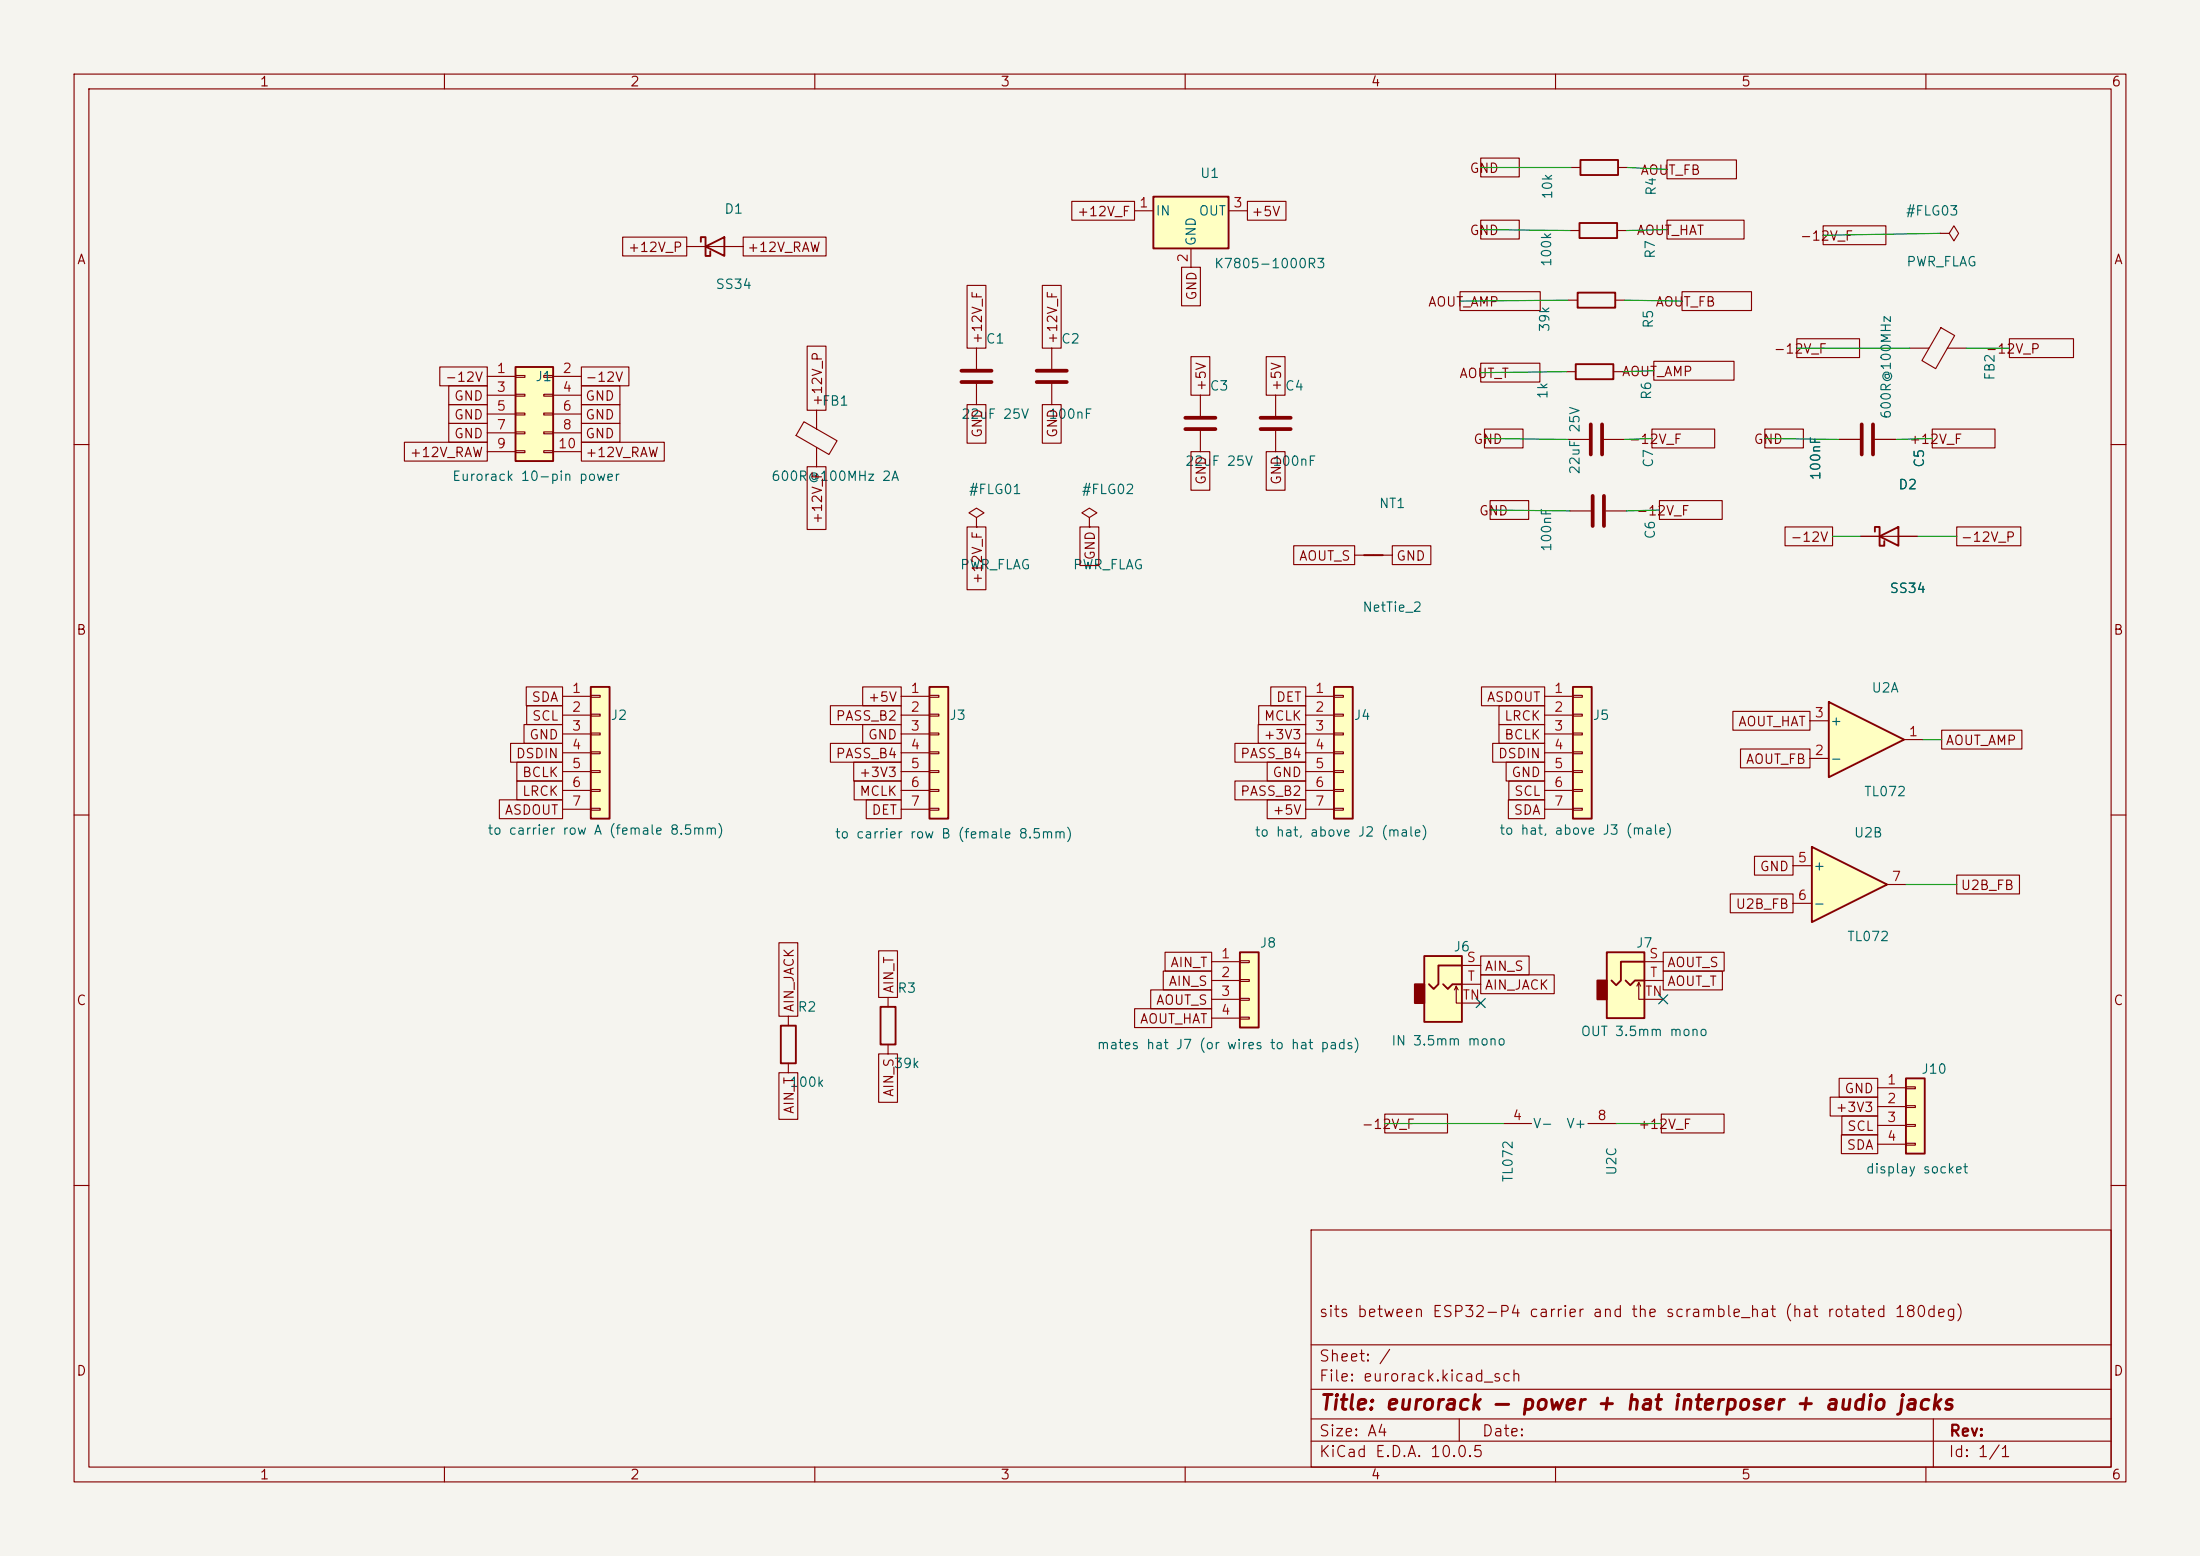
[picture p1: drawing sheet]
<svg xmlns="http://www.w3.org/2000/svg" width="297mm" height="210mm" viewBox="0 0 297 210" stroke-linecap="round" stroke-linejoin="round" font-family="sans-serif">
<path d="M0 0h297v210h-297z" fill="#f5f4ef" stroke="#f5f4ef" stroke-width=".14"/>
<g fill="none" stroke="#840000" stroke-width=".15">
<path d="M10 10h277v190h-277zM12 12h273v186h-273zM60 10v2M110 10v2M160 10v2M210 10v2M260 10v2M92.7 33.3h7.6M10 60h2M285 60h2M10 110h2M285 110h2"/>
<path d="M10 160h2M177 166h108v32h-108zM285 160h2M60 198v2M110 198v2M160 198v2M177 194.5h108M177 191.5h108M177 187.5h108M177 181.5h108M197 191.5v3M210 198v2"/>
<path d="M260 198v2M261 191.5v6.5"/>
</g>
<path d="M94.6 32.6v-.6h.6v2.5h.7v-.6M95.2 33.3l2.6-1.3v2.5z" fill="none" stroke="#840000" stroke-width=".25"/>
<path d="M212.3 92.7h2.6v17.8h-2.6z" fill="#ffffc2"/>
<path d="M212.3 92.7h2.6v17.8h-2.6z" fill="none" stroke="#840000" stroke-width=".25"/>
<g fill="none" stroke="#840000" stroke-width=".15">
<path d="M208.5 94h3.8M208.5 96.5h3.8M208.5 99.1h3.8M212.3 93.9h1.3v.2h-1.3zM212.3 96.4h1.3v.2h-1.3zM212.3 98.9h1.3v.3h-1.3zM208.5 101.6h3.8M208.5 104.1h3.8M208.5 106.7h3.8M208.5 109.2h3.8M212.3 101.5h1.3v.2h-1.3zM212.3 104h1.3v.3h-1.3z"/>
<path d="M212.3 106.6h1.3v.2h-1.3zM212.3 109.1h1.3v.2h-1.3z"/>
</g>
<path d="M246.9 94.7l10.1 5.1-10.1 5.1z" fill="#ffffc2"/>
<path d="M246.9 94.7l10.1 5.1-10.1 5.1zM105.4 138.4h2v5.1h-2z" fill="none" stroke="#840000" stroke-width=".25"/>
<path d="M244.3 97.3h2.6M257 99.8h2.6M244.3 102.4h2.6M106.4 137.2v1.2M106.4 143.5v1.3" fill="none" stroke="#840000" stroke-width=".15"/>
<path d="M79.8 92.7h2.5v17.8h-2.5z" fill="#ffffc2"/>
<path d="M79.8 92.7h2.5v17.8h-2.5z" fill="none" stroke="#840000" stroke-width=".25"/>
<g fill="none" stroke="#840000" stroke-width=".15">
<path d="M261.9 31.5h1.2l.7-1 .6 1-.6 1-.7-1M261.9 31.5h.1M257.8 47h2.6M262 44.2l1.9 1.1-2.6 4.5-1.8-1.1zM262.9 47h2.5M75.9 94h3.9M75.9 96.5h3.9M75.9 99.1h3.9M79.8 93.9h1.2v.2h-1.2zM79.8 96.4h1.2v.2h-1.2zM79.8 98.9h1.2v.3h-1.2zM75.9 101.6h3.9"/>
<path d="M75.9 104.1h3.9M75.9 106.7h3.9M75.9 109.2h3.9M79.8 101.5h1.2v.2h-1.2zM79.8 104h1.2v.3h-1.2zM79.8 106.6h1.2v.2h-1.2zM79.8 109.1h1.2v.2h-1.2z"/>
</g>
<path d="M125.5 92.7h2.5v17.8h-2.5z" fill="#ffffc2"/>
<path d="M125.5 92.7h2.5v17.8h-2.5z" fill="none" stroke="#840000" stroke-width=".25"/>
<g fill="none" stroke="#840000" stroke-width=".15">
<path d="M121.7 94h3.8M121.7 96.5h3.8M121.7 99.1h3.8M125.5 93.9h1.2v.2h-1.2zM125.5 96.4h1.2v.2h-1.2zM125.5 98.9h1.2v.3h-1.2zM121.7 101.6h3.8M121.7 104.1h3.8M121.7 106.7h3.8M121.7 109.2h3.8M125.5 101.5h1.2v.2h-1.2zM125.5 104h1.2v.3h-1.2z"/>
<path d="M125.5 106.6h1.2v.2h-1.2zM125.5 109.1h1.2v.2h-1.2z"/>
</g>
<path d="M155.7 26.5h10.2v7h-10.2z" fill="#ffffc2"/>
<path d="M155.7 26.5h10.2v7h-10.2zM184.1 74.9h2.6" fill="none" stroke="#840000" stroke-width=".25"/>
<g fill="none" stroke="#840000" stroke-width=".15">
<path d="M153.2 28.4h2.5M160.8 33.5v2.6M165.9 28.4h2.5M108.5 56.9l4.5 2.6-1.1 1.8-4.4-2.5zM110.2 55.4v2.5M131.8 47v2.8M131.8 51.8v2.8M142 47v2.8M142 51.8v2.8M110.2 60.4v2.6M131.8 69.9l1-.7-1-.6-1 .6 1 .7v1.2M131.8 71.1h.1"/>
<path d="M147.1 69.9l1-.7-1-.6-1.1 .6 1.1 .7v1.2M147.1 71.1h.1M182.9 74.9h5.1"/>
</g>
<path d="M129.8 50h4.1M129.8 51.6h4.1M140 50h4M140 51.6h4" fill="none" stroke="#840000" stroke-width=".51"/>
<path d="M180.1 92.7h2.5v17.8h-2.5z" fill="#ffffc2"/>
<path d="M180.1 92.7h2.5v17.8h-2.5z" fill="none" stroke="#840000" stroke-width=".25"/>
<g fill="none" stroke="#840000" stroke-width=".15">
<path d="M176.3 94h3.8M176.3 96.5h3.8M176.3 99.1h3.8M180.1 93.9h1.3v.2h-1.3zM180.1 96.4h1.3v.2h-1.3zM180.1 98.9h1.3v.3h-1.3zM176.3 101.6h3.8M176.3 104.1h3.8M176.3 106.7h3.8M176.3 109.2h3.8M180.1 101.5h1.3v.2h-1.3zM180.1 104h1.3v.3h-1.3z"/>
<path d="M180.1 106.6h1.3v.2h-1.3zM180.1 109.1h1.3v.2h-1.3z"/>
</g>
<path d="M167.4 128.5h2.5v10.2h-2.5z" fill="#ffffc2"/>
<path d="M212.7 49.1h5.1v2.1h-5.1zM253.1 71.8v-.7h.6v2.6h.7v-.7M253.7 72.4l2.6-1.3v2.6zM118.9 135.9h2v5.1h-2zM167.4 128.5h2.5v10.2h-2.5z" fill="none" stroke="#840000" stroke-width=".25"/>
<g fill="none" stroke="#840000" stroke-width=".15">
<path d="M162.1 53.3v2.8M162.1 58.2v2.8M172.2 53.3v2.8M172.2 58.2v2.8M211.5 50.2h1.2M211.7 59.3h2.8M216.5 59.3h2.8M217.8 50.2h1.3M248.3 59.3h2.8M253.1 59.3h2.8M212 69h2.8M216.8 69h2.8"/>
<path d="M251.2 72.4h7.6M119.9 134.6v1.3M163.6 129.8h3.8M163.6 132.3h3.8M163.6 134.9h3.8M163.6 137.4h3.8M167.4 129.7h1.3v.2h-1.3zM167.4 132.2h1.3v.3h-1.3zM167.4 134.7h1.3v.3h-1.3zM167.4 137.3h1.3v.2h-1.3zM119.9 141v1.2"/>
</g>
<path d="M160 56.4h4.1M160 57.9h4.1M170.2 56.4h4M170.2 57.9h4M214.8 57.3v4M216.3 57.3v4M251.3 57.3v4M252.9 57.3v4M215 66.9v4.1M216.5 66.9v4.1" fill="none" stroke="#840000" stroke-width=".51"/>
<path d="M244.6 114.3l10.2 5.1-10.2 5.1z" fill="#ffffc2"/>
<path d="M244.6 114.3l10.2 5.1-10.2 5.1z" fill="none" stroke="#840000" stroke-width=".25"/>
<path d="M242.1 116.8h2.5M254.8 119.4h2.5M242.1 121.9h2.5M202.9 151.6h3.9M214.4 151.6h3.8" fill="none" stroke="#840000" stroke-width=".15"/>
<path d="M257.3 145.5h2.5v10.2h-2.5z" fill="#ffffc2"/>
<path d="M257.3 145.5h2.5v10.2h-2.5z" fill="none" stroke="#840000" stroke-width=".25"/>
<path d="M253.5 146.8h3.8M253.5 149.4h3.8M253.5 151.9h3.8M253.5 154.4h3.8M257.3 146.7h1.3v.2h-1.3zM257.3 149.2h1.3v.3h-1.3zM257.3 151.8h1.3v.2h-1.3zM257.3 154.3h1.3v.3h-1.3z" fill="none" stroke="#840000" stroke-width=".15"/>
<path d="M216.9 128.5h5.1v8.9h-5.1z" fill="#ffffc2"/>
<path d="M215.6 132.3h1.3v2.6h-1.3z" fill="#840000" stroke="#840000" stroke-width=".25"/>
<path d="M213.2 30.1h5.1v2h-5.1zM216.9 128.5h5.1v8.9h-5.1zM219.5 132.3l.6 .7 .6-.7h1.3M222 129.8h-3.2v2.5l-.6 .7-.6-.7" fill="none" stroke="#840000" stroke-width=".25"/>
<path d="M212 31.1h1.2M218.3 31.1h1.3M221 133.1l.2-.5v2.3h3.3M221.2 132.6l.3 .5M222 129.8h2.5M222 132.3h2.5" fill="none" stroke="#840000" stroke-width=".15"/>
<path d="M69.6 49.5h5.1v12.7h-5.1z" fill="#ffffc2"/>
<path d="M69.6 49.5h5.1v12.7h-5.1z" fill="none" stroke="#840000" stroke-width=".25"/>
<g fill="none" stroke="#840000" stroke-width=".15">
<path d="M65.8 50.8h3.8M65.8 53.3h3.8M65.8 55.9h3.8M65.8 58.4h3.8M69.6 50.7h1.3v.2h-1.3zM69.6 53.2h1.3v.3h-1.3zM69.6 55.8h1.3v.2h-1.3zM69.6 58.3h1.3v.2h-1.3zM73.4 50.7h1.3v.2h-1.3zM73.4 53.2h1.3v.3h-1.3zM73.4 55.8h1.3v.2h-1.3zM73.4 58.3h1.3v.2h-1.3z"/>
<path d="M74.7 50.8h3.8M74.7 53.3h3.8M74.7 55.9h3.8M74.7 58.4h3.8M65.8 61h3.8M69.6 60.8h1.3v.3h-1.3zM73.4 60.8h1.3v.3h-1.3zM74.7 61h3.8"/>
</g>
<path d="M192.3 129h5.1v8.9h-5.1z" fill="#ffffc2"/>
<path d="M191 132.8h1.3v2.6h-1.3z" fill="#840000" stroke="#840000" stroke-width=".25"/>
<path d="M213 39.5h5.1v2h-5.1zM213.4 21.6h5v2h-5zM192.3 129h5.1v8.9h-5.1zM194.8 132.8l.7 .7 .6-.7h1.3M197.4 130.3h-3.2v2.5l-.7 .7-.6-.7" fill="none" stroke="#840000" stroke-width=".25"/>
<g fill="none" stroke="#840000" stroke-width=".15">
<path d="M84.1 32h8.6v2.5h-8.6zM100.3 32h11.2v2.5h-11.2zM130.6 38.5h2.5v8.5h-2.5zM140.7 38.5h2.6v8.5h-2.6zM144.7 27.2h8.5v2.5h-8.5zM159.5 36.1h2.6v5.2h-2.6zM168.4 27.2h5.2v2.5h-5.2zM197.1 39.4h10.8v2.5h-10.8zM199.9 29.7h5.2v2.6h-5.2zM199.9 21.3h5.2v2.6h-5.2zM212.1 22.6h1.3M218.4 22.6h1.3"/>
<path d="M225 21.6h9.4v2.5h-9.4zM225 29.7h10.4v2.6h-10.4zM227.1 39.4h9.4v2.5h-9.4zM246.1 30.5h8.5v2.5h-8.5zM54.6 59.7h11.2v2.5h-11.2zM59.4 49.5h6.4v2.6h-6.4zM60.6 54.6h5.2v2.6h-5.2zM60.6 57.1h5.2v2.6h-5.2zM60.6 52.1h5.2v2.5h-5.2zM78.5 59.7h11.2v2.5h-11.2zM78.5 52.1h5.2v2.5h-5.2zM78.5 49.5h6.4v2.6h-6.4z"/>
<path d="M78.5 54.6h5.2v2.6h-5.2zM78.5 57.1h5.2v2.6h-5.2zM109 46.7h2.5v8.7h-2.5zM130.6 54.6h2.5v5.2h-2.5zM140.7 54.6h2.6v5.2h-2.6zM160.8 48.1h2.5v5.2h-2.5zM170.9 48.1h2.6v5.2h-2.6zM199.9 49h8v2.6h-8zM200.4 57.9h5.2v2.6h-5.2zM211.7 40.5h1.3M218.1 40.5h1.2M223 57.9h8.5v2.6h-8.5z"/>
<path d="M223.3 48.8h10.8v2.5h-10.8zM238.3 57.9h5.2v2.6h-5.2zM242.6 45.7h8.4v2.6h-8.4zM248.3 59.3h2.8M253.1 59.3h2.8M260.9 57.9h8.4v2.6h-8.4zM271.3 45.7h8.6v2.6h-8.6zM109 63h2.5v8.5h-2.5zM130.6 71.1h2.5v8.5h-2.5zM145.8 71.1h2.5v5.2h-2.5zM160.8 61h2.5v5.2h-2.5zM170.9 61h2.6v5.2h-2.6z"/>
<path d="M174.7 73.7h8.2v2.5h-8.2zM188 73.7h5.2v2.5h-5.2zM201.2 67.6h5.2v2.5h-5.2zM224 67.6h8.5v2.5h-8.5zM241 71.1h6.4v2.6h-6.4zM251.2 72.4h2.5M256.3 72.4h2.5M264.2 71.1h8.6v2.6h-8.6zM70.7 97.8h5.2v2.5h-5.2zM71 92.7h4.9v2.6h-4.9zM71.1 95.2h4.8v2.6h-4.8zM112.1 95.2h9.6v2.6h-9.6z"/>
<path d="M116.5 97.8h5.2v2.5h-5.2zM116.5 92.7h5.2v2.6h-5.2zM169.9 97.8h6.4v2.5h-6.4zM169.9 95.2h6.4v2.6h-6.4zM171.6 92.7h4.7v2.6h-4.7zM200 92.7h8.5v2.6h-8.5zM202.4 97.8h6.1v2.5h-6.1zM202.4 95.2h6.1v2.6h-6.1zM233.9 96h10.4v2.6h-10.4zM262.1 98.6h10.9v2.5h-10.9zM67.4 107.9h8.5v2.6h-8.5zM68.9 100.3h7v2.6h-7z"/>
<path d="M69.8 105.4h6.1v2.6h-6.1zM69.8 102.9h6.1v2.5h-6.1zM112.1 100.3h9.6v2.6h-9.6zM115.3 102.9h6.4v2.5h-6.4zM115.3 105.4h6.4v2.6h-6.4zM116.9 107.9h4.8v2.6h-4.8zM166.7 105.4h9.6v2.6h-9.6zM166.7 100.3h9.6v2.6h-9.6zM171.1 107.9h5.2v2.6h-5.2zM171.1 102.9h5.2v2.5h-5.2zM201.5 100.3h7v2.6h-7zM203.3 102.9h5.2v2.5h-5.2z"/>
<path d="M203.6 107.9h4.9v2.6h-4.9zM203.7 105.4h4.8v2.6h-4.8zM235 101.1h9.3v2.5h-9.3zM236.9 115.6h5.2v2.5h-5.2zM264.2 118.1h8.4v2.6h-8.4zM105.2 127.2h2.5v10h-2.5zM118.6 128.3h2.6v6.3h-2.6zM153.2 136.1h10.4v2.6h-10.4zM155.3 133.6h8.3v2.5h-8.3zM157 131.1h6.6v2.5h-6.6zM157.3 128.5h6.3v2.6h-6.3zM196.3 133.6l.3-.5v2.3h3.3"/>
<path d="M196.6 133.1l.2 .5M197.4 130.3h2.5M197.4 132.8h2.5M199.9 129h6.5v2.6h-6.5zM199.9 131.6h9.9v2.5h-9.9zM224.5 131.1h8v2.5h-8zM224.5 128.5h8.3v2.6h-8.3zM233.6 120.6h8.5v2.6h-8.5zM105.2 144.8h2.5v6.3h-2.5zM118.6 142.2h2.6v6.6h-2.6zM186.9 150.4h8.5v2.5h-8.5zM224.3 150.4h8.5v2.5h-8.5z"/>
<path d="M247.1 148.1h6.4v2.5h-6.4zM248.3 145.5h5.2v2.6h-5.2zM248.6 153.2h4.9v2.5h-4.9zM248.7 150.6h4.8v2.6h-4.8z"/>
</g>
<g fill="none" stroke="#009600" stroke-width=".15">
<path d="M199.9 22.6h12.2M199.9 31l12.1 .1M219.7 22.6l5.3 .3M225 31l-5.4 .1M261.9 31.5l-15.8 .3M200.4 59.2l11.3 .1M211.5 50.2l-11.6 .1M211.7 40.5l-14.6 .1M219.3 40.5l7.8 .1M223 59.2l-3.7 .1M223.3 50l-4.2 .2M238.3 59.2l10 .1"/>
<path d="M242.6 47h15.2M260.9 59.2l-5 .1M265.4 47h5.9M201.2 68.8l10.8 .2M224 68.8l-4.4 .2M247.4 72.4h3.8M258.8 72.4h5.4M259.6 99.8h2.5M257.3 119.4h6.9M186.9 151.6h16M218.2 151.6h6.1"/>
</g>
<path d="M199.3 134.8l1.2 1.2M200.5 134.8l-1.2 1.2M223.9 134.3l1.2 1.2M225.1 134.3l-1.2 1.2" fill="none" stroke="#000084" stroke-width=".15"/>
<text font-size="2" fill="#840000" x="178" y="190.8">Title: eurorack — power + hat interposer + audio jacks</text>
<g font-size="1.5" fill="#840000">
<text x="178" y="178.1">sits between ESP32-P4 carrier and the scramble_hat (hat rotated 180deg)</text>
<text x="178" y="184.1">Sheet: /</text>
<text x="178" y="186.8">File: eurorack.kicad_sch</text>
<text x="178" y="197">KiCad E.D.A. 10.0.5</text>
<text x="178" y="194.2">Size: A4</text>
<text x="200" y="194.2">Date:</text>
<text x="263" y="197">Id: 1/1</text>
<text x="263" y="194.2">Rev:</text>
</g>
<g font-size="1.3" fill="#840000">
<text x="35" y="12">1</text>
<text x="85" y="12">2</text>
<text x="135" y="12">3</text>
<text x="185" y="12">4</text>
<text x="235" y="12">5</text>
<text x="285" y="12">6</text>
<text x="198.3" y="23.7">GND</text>
<text x="221.4" y="23.9">AOUT_FB</text>
<text x="145.3" y="29.5">+12V_F</text>
<text x="168.9" y="29.5">+5V</text>
<text x="10.3" y="36">A</text>
<text x="84.7" y="34.3">+12V_P</text>
<text x="100.8" y="34.3">+12V_RAW</text>
<text x="198.3" y="32">GND</text>
<text x="220.9" y="32">AOUT_HAT</text>
<text x="242.9" y="32.8">-12V_F</text>
<text x="285.3" y="36">A</text>
<text x="161.8" y="40.6" transform="rotate(-90 161.8 40.6)">GND</text>
<text x="192.7" y="41.7">AOUT_AMP</text>
<text x="223.4" y="41.7">AOUT_FB</text>
<text x="132.9" y="46.5" transform="rotate(-90 132.9 46.5)">+12V_F</text>
<text x="143" y="46.5" transform="rotate(-90 143 46.5)">+12V_F</text>
<text x="60" y="51.9">-12V</text>
<text x="78.9" y="51.9">-12V</text>
<text x="163.1" y="52.9" transform="rotate(-90 163.1 52.9)">+5V</text>
<text x="173.3" y="52.9" transform="rotate(-90 173.3 52.9)">+5V</text>
<text x="196.9" y="51.3">AOUT_T</text>
<text x="218.9" y="51.1">AOUT_AMP</text>
<text x="239.4" y="48">-12V_F</text>
<text x="268" y="48">-12V_P</text>
<text x="61.2" y="56.9">GND</text>
<text x="61.2" y="59.5">GND</text>
<text x="61.2" y="54.4">GND</text>
<text x="78.9" y="54.4">GND</text>
<text x="78.9" y="56.9">GND</text>
<text x="78.9" y="59.5">GND</text>
<text x="111.3" y="54.9" transform="rotate(-90 111.3 54.9)">+12V_P</text>
<text x="132.9" y="59.2" transform="rotate(-90 132.9 59.2)">GND</text>
<text x="143" y="59.2" transform="rotate(-90 143 59.2)">GND</text>
<text x="55.2" y="62">+12V_RAW</text>
<text x="78.9" y="62">+12V_RAW</text>
<text x="163.1" y="65.5" transform="rotate(-90 163.1 65.5)">GND</text>
<text x="173.3" y="65.5" transform="rotate(-90 173.3 65.5)">GND</text>
<text x="198.8" y="60.2">GND</text>
<text x="219.8" y="60.2">-12V_F</text>
<text x="236.7" y="60.2">GND</text>
<text x="257.6" y="60.2">+12V_F</text>
<text x="111.3" y="70.8" transform="rotate(-90 111.3 70.8)">+12V_F</text>
<text x="199.6" y="69.9">GND</text>
<text x="220.8" y="69.9">-12V_F</text>
<text x="148.1" y="75.7" transform="rotate(-90 148.1 75.7)">GND</text>
<text x="175.3" y="76">AOUT_S</text>
<text x="188.4" y="76">GND</text>
<text x="241.6" y="73.4">-12V</text>
<text x="264.6" y="73.4">-12V_P</text>
<text x="132.9" y="79" transform="rotate(-90 132.9 79)">+12V_F</text>
<text x="10.2" y="86">B</text>
<text x="285.2" y="86">B</text>
<text x="71.7" y="95">SDA</text>
<text x="117.1" y="95">+5V</text>
<text x="172.2" y="95">DET</text>
<text x="200.6" y="95">ASDOUT</text>
<text x="71.4" y="100.1">GND</text>
<text x="71.7" y="97.6">SCL</text>
<text x="112.7" y="97.6">PASS_B2</text>
<text x="117.1" y="100.1">GND</text>
<text x="170.5" y="100.1">+3V3</text>
<text x="170.6" y="97.6">MCLK</text>
<text x="203" y="100.1">BCLK</text>
<text x="203" y="97.6">LRCK</text>
<text x="234.6" y="98.3">AOUT_HAT</text>
<text x="262.6" y="100.9">AOUT_AMP</text>
<text x="69.6" y="102.7">DSDIN</text>
<text x="70.4" y="107.7">LRCK</text>
<text x="70.4" y="105.2">BCLK</text>
<text x="112.7" y="102.7">PASS_B4</text>
<text x="115.9" y="105.2">+3V3</text>
<text x="115.9" y="107.7">MCLK</text>
<text x="167.3" y="107.7">PASS_B2</text>
<text x="167.3" y="102.7">PASS_B4</text>
<text x="171.7" y="105.2">GND</text>
<text x="202.1" y="102.7">DSDIN</text>
<text x="204" y="105.2">GND</text>
<text x="204.3" y="107.7">SCL</text>
<text x="235.6" y="103.4">AOUT_FB</text>
<text x="68" y="110.3">ASDOUT</text>
<text x="117.6" y="110.3">DET</text>
<text x="171.7" y="110.3">+5V</text>
<text x="204.3" y="110.3">SDA</text>
<text x="237.5" y="117.9">GND</text>
<text x="234.2" y="123">U2B_FB</text>
<text x="264.6" y="120.4">U2B_FB</text>
<text x="157.9" y="130.8">AIN_T</text>
<text x="200.3" y="131.4">AIN_S</text>
<text x="225" y="130.8">AOUT_S</text>
<text x="10.2" y="136">C</text>
<text x="107.5" y="136.7" transform="rotate(-90 107.5 136.7)">AIN_JACK</text>
<text x="120.9" y="134.2" transform="rotate(-90 120.9 134.2)">AIN_T</text>
<text x="156" y="135.9">AOUT_S</text>
<text x="157.7" y="133.4">AIN_S</text>
<text x="200.3" y="133.9">AIN_JACK</text>
<text x="225" y="133.4">AOUT_T</text>
<text x="285.2" y="136">C</text>
<text x="153.8" y="138.5">AOUT_HAT</text>
<text x="120.9" y="148.1" transform="rotate(-90 120.9 148.1)">AIN_S</text>
<text x="248.9" y="147.9">GND</text>
<text x="107.5" y="150.4" transform="rotate(-90 107.5 150.4)">AIN_T</text>
<text x="183.7" y="152.7">-12V_F</text>
<text x="221.1" y="152.7">+12V_F</text>
<text x="247.7" y="150.4">+3V3</text>
<text x="249.2" y="155.5">SDA</text>
<text x="249.3" y="152.9">SCL</text>
<text x="10.2" y="186">D</text>
<text x="285.2" y="186">D</text>
<text x="35" y="200">1</text>
<text x="85" y="200">2</text>
<text x="135" y="200">3</text>
<text x="185" y="200">4</text>
<text x="235" y="200">5</text>
<text x="285" y="200">6</text>
</g>
<g font-size="1.3" fill="#006464">
<text x="97.7" y="29.2">D1</text>
<text x="155.9" y="29.4">IN</text>
<text x="161.8" y="29.4">OUT</text>
<text x="161.9" y="24.3">U1</text>
<text x="209.9" y="27" transform="rotate(-90 209.9 27)">10k</text>
<text x="223.9" y="26.5" transform="rotate(-90 223.9 26.5)">R4</text>
<text x="257.2" y="29.4">#FLG03</text>
<text x="161.7" y="33.3" transform="rotate(-90 161.7 33.3)">GND</text>
<text x="223.7" y="35" transform="rotate(-90 223.7 35)">R7</text>
<text x="96.5" y="39.3">SS34</text>
<text x="163.8" y="36.5">K7805-1000R3</text>
<text x="209.7" y="36.1" transform="rotate(-90 209.7 36.1)">100k</text>
<text x="257.3" y="36.3">PWR_FLAG</text>
<text x="133" y="46.7">C1</text>
<text x="143.2" y="46.7">C2</text>
<text x="209.5" y="44.9" transform="rotate(-90 209.5 44.9)">39k</text>
<text x="223.5" y="44.4" transform="rotate(-90 223.5 44.4)">R5</text>
<text x="72.2" y="51.8">J1</text>
<text x="163.2" y="53">C3</text>
<text x="173.4" y="53">C4</text>
<text x="209.2" y="54" transform="rotate(-90 209.2 54)">1k</text>
<text x="269.6" y="51.4" transform="rotate(-90 269.6 51.4)">FB2</text>
<text x="110.9" y="55.1">FB1</text>
<text x="129.7" y="56.8">22uF 25V</text>
<text x="141.5" y="56.8">100nF</text>
<text x="213.6" y="58.5" transform="rotate(-90 213.6 58.5)">25V</text>
<text x="223.2" y="54.1" transform="rotate(-90 223.2 54.1)">R6</text>
<text x="255.6" y="56.6" transform="rotate(-90 255.6 56.6)">600R@100MHz</text>
<text x="61" y="65.2">Eurorack 10-pin power</text>
<text x="104" y="65.2">600R@100MHz 2A</text>
<text x="159.9" y="63.2">22uF 25V</text>
<text x="171.7" y="63.2">100nF</text>
<text x="213.6" y="64.1" transform="rotate(-90 213.6 64.1)">22uF</text>
<text x="223.5" y="63.2" transform="rotate(-90 223.5 63.2)">C7</text>
<text x="246.1" y="64.9" transform="rotate(-90 246.1 64.9)">100nF</text>
<text x="260.1" y="63.2" transform="rotate(-90 260.1 63.2)">C5</text>
<text x="130.7" y="67">#FLG01</text>
<text x="145.9" y="67">#FLG02</text>
<text x="186.1" y="68.9">NT1</text>
<text x="256.2" y="66.4">D2</text>
<text x="129.5" y="77.2">PWR_FLAG</text>
<text x="144.8" y="77.2">PWR_FLAG</text>
<text x="209.7" y="74.6" transform="rotate(-90 209.7 74.6)">100nF</text>
<text x="223.7" y="72.9" transform="rotate(-90 223.7 72.9)">C6</text>
<text x="183.8" y="82.9">NetTie_2</text>
<text x="255" y="80.4">SS34</text>
<text x="252.6" y="93.8">U2A</text>
<text x="82.4" y="97.5">J2</text>
<text x="128.1" y="97.5">J3</text>
<text x="182.7" y="97.5">J4</text>
<text x="214.9" y="97.5">J5</text>
<text x="247" y="98.2">+</text>
<text x="247" y="103.3">-</text>
<text x="251.6" y="107.8">TL072</text>
<text x="65.7" y="113">to carrier row A (female 8.5mm)</text>
<text x="112.6" y="113.5">to carrier row B (female 8.5mm)</text>
<text x="169.3" y="113.2">to hat, above J2 (male)</text>
<text x="202.3" y="113">to hat, above J3 (male)</text>
<text x="250.2" y="113.3">U2B</text>
<text x="244.7" y="117.8">+</text>
<text x="244.7" y="122.9">-</text>
<text x="170" y="128.2">J8</text>
<text x="196.1" y="128.7">J6</text>
<text x="220.8" y="128.2">J7</text>
<text x="249.3" y="127.3">TL072</text>
<text x="107.6" y="136.9">R2</text>
<text x="121.1" y="134.3">R3</text>
<text x="148" y="141.9">mates hat J7 (or wires to hat pads)</text>
<text x="187.7" y="141.4">IN 3.5mm mono</text>
<text x="213.3" y="140.2">OUT 3.5mm mono</text>
<text x="106.5" y="147">100k</text>
<text x="120.6" y="144.5">39k</text>
<text x="259.3" y="145.2">J10</text>
<text x="206.9" y="152.6">V-</text>
<text x="211.4" y="152.6">V+</text>
<text x="204.5" y="159.7" transform="rotate(-90 204.5 159.7)">TL072</text>
<text x="218.5" y="158.8" transform="rotate(-90 218.5 158.8)">U2C</text>
<text x="251.8" y="158.7">display socket</text>
</g>
<g font-size="1.3" fill="#a90000">
<text x="153.7" y="28.3">1</text>
<text x="166.4" y="28.3">3</text>
<text x="160.6" y="35.5" transform="rotate(-90 160.6 35.5)">2</text>
<text x="67" y="50.7">1</text>
<text x="67" y="53.2">3</text>
<text x="75.8" y="50.7">2</text>
<text x="75.8" y="53.2">4</text>
<text x="67" y="55.7">5</text>
<text x="67" y="58.3">7</text>
<text x="75.8" y="55.7">6</text>
<text x="75.8" y="58.3">8</text>
<text x="67" y="60.8">9</text>
<text x="75.2" y="60.8">10</text>
<text x="77.1" y="93.8">1</text>
<text x="122.8" y="93.8">1</text>
<text x="177.4" y="93.8">1</text>
<text x="209.7" y="93.8">1</text>
<text x="77.1" y="96.4">2</text>
<text x="77.1" y="98.9">3</text>
<text x="77.1" y="101.5">4</text>
<text x="122.8" y="96.4">2</text>
<text x="122.8" y="98.9">3</text>
<text x="122.8" y="101.5">4</text>
<text x="177.4" y="96.4">2</text>
<text x="177.4" y="98.9">3</text>
<text x="177.4" y="101.5">4</text>
<text x="209.7" y="96.4">2</text>
<text x="209.7" y="98.9">3</text>
<text x="209.7" y="101.5">4</text>
<text x="244.9" y="97.1">3</text>
<text x="257.6" y="99.7">1</text>
<text x="77.1" y="104">5</text>
<text x="77.1" y="106.5">6</text>
<text x="122.8" y="104">5</text>
<text x="122.8" y="106.5">6</text>
<text x="177.4" y="104">5</text>
<text x="177.4" y="106.5">6</text>
<text x="209.7" y="104">5</text>
<text x="209.7" y="106.5">6</text>
<text x="244.9" y="102.2">2</text>
<text x="77.1" y="109.1">7</text>
<text x="122.8" y="109.1">7</text>
<text x="177.4" y="109.1">7</text>
<text x="209.7" y="109.1">7</text>
<text x="242.6" y="116.7">5</text>
<text x="255.3" y="119.2">7</text>
<text x="242.6" y="121.8">6</text>
<text x="164.7" y="129.7">1</text>
<text x="197.9" y="130.2">S</text>
<text x="222.5" y="129.7">S</text>
<text x="164.7" y="132.2">2</text>
<text x="164.7" y="134.7">3</text>
<text x="164.7" y="137.3">4</text>
<text x="197.4" y="135.2">TN</text>
<text x="198" y="132.7">T</text>
<text x="222" y="134.7">TN</text>
<text x="222.7" y="132.2">T</text>
<text x="254.7" y="146.7">1</text>
<text x="254.7" y="149.2">2</text>
<text x="204.1" y="151.5">4</text>
<text x="215.5" y="151.5">8</text>
<text x="254.7" y="151.8">3</text>
<text x="254.7" y="154.3">4</text>
</g>
</svg>
